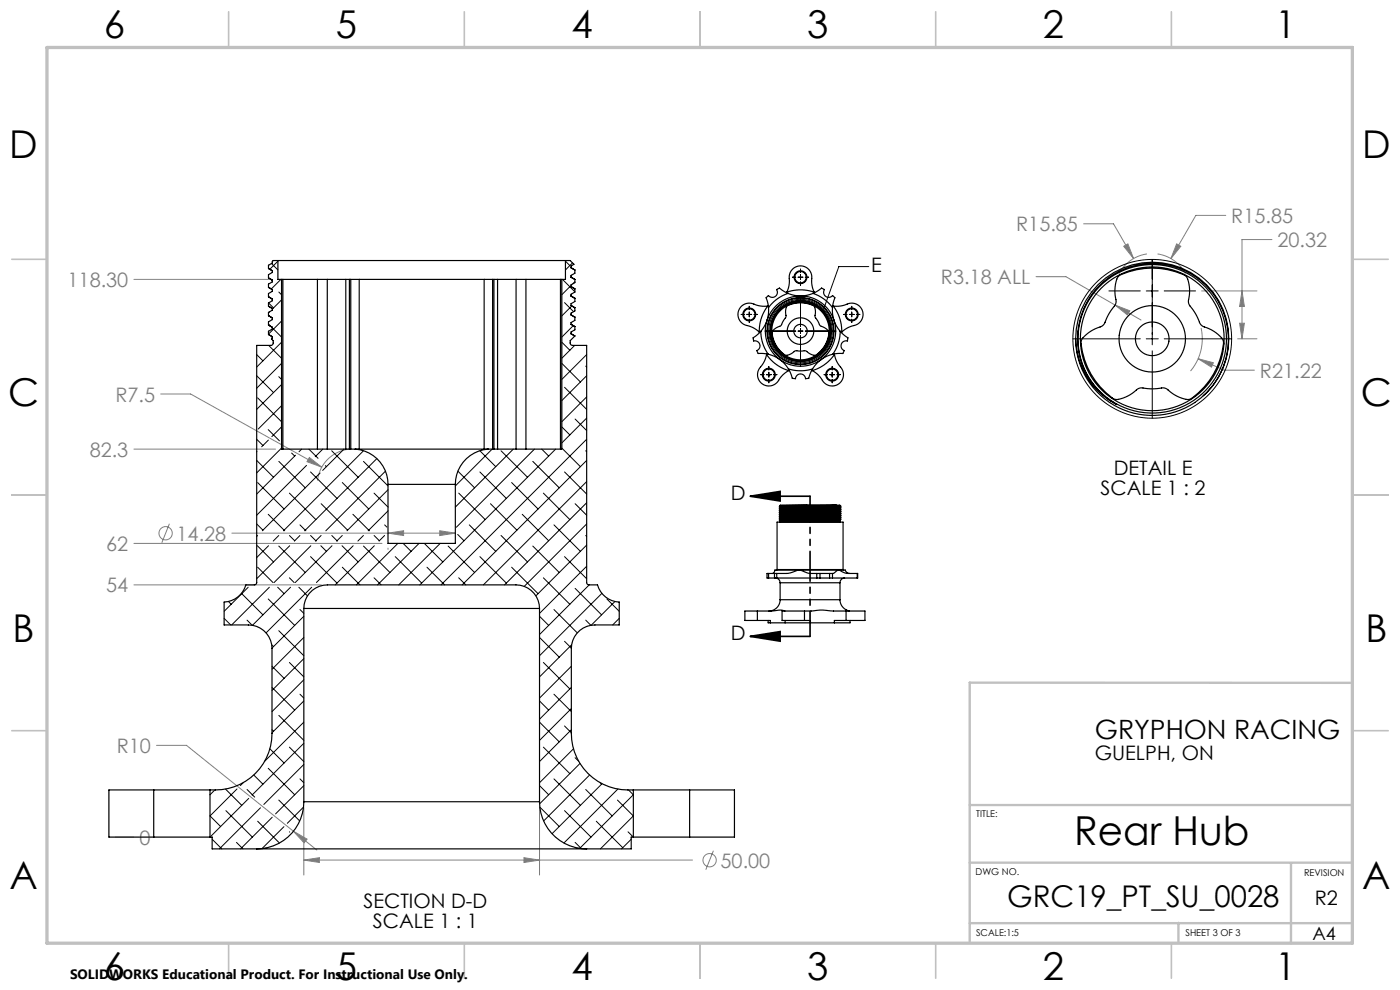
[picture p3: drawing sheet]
<svg xmlns="http://www.w3.org/2000/svg" width="297mm" height="210mm" viewBox="0 0 297 210" stroke-linecap="round" stroke-linejoin="round" font-family="sans-serif">
<g fill="none" stroke="#808080" stroke-width=".21">
<path d="M28.4 59.3h29.3M219.8 58.7h6.3l16 9.2M229.9 47.5h6.3l4.3 7.3M238.4 52.2l.9-.5 1.2 3.1zM243.3 53.9a7.9 7.9 0 0 0-5.9 4.2M245.6 53.9a7.9 7.9 0 0 1 5.9 4.2M249.6 51.7l.9 .5-2.1 2.6zM260 45.7h-6.3l-5.3 9.1M269.8 50.8h-6.3v21.1M236.6 64.7l3.1 1.2-.5 .9zM254.2 76.1l3.2 .8-.4 1zM254.2 76.1l5.6 2.4h6.3"/>
<path d="M254.8 69.6a10.6 10.6 0 0 1-2.2 9.1M254.9 61.7h11.8M262.5 71.9h4.2M263 68.6h1l-.5 3.3zM263.5 61.7l.5 3.3h-1zM28.4 95.3h30.1M34.1 83.6h6.3l27.9 15.5M65.6 97l2.7 2.1-3.2-1.2zM74.1 95.3a7.5 7.5 0 0 0-6.7 6.6M28.4 115.3h52.6M35.9 111.1l-1.6 4M49.2 113.1h47.4"/>
<path d="M82.3 113.1l3.3-.5v1zM82.3 116.3v.2M93.3 112.6l3.3 .5-3.3 .5zM28.4 124.1h39.8M33.2 158.1h6.4l27.6 22.2M24.4 177.6h4M62.3 176.3l2.8 1.7-.6 .8zM64.5 171.3v14.3M114.5 171.3v14.3M64.5 182.4l3.3-.5v1.1zM64.5 182.4h82.4M111.2 181.9l3.3 .5-3.3 .6z"/>
<path d="M151.3 180.5l-1.6 4"/>
<circle cx="35.1" cy="113.1" r="1.41"/>
<circle cx="150.5" cy="182.5" r="1.41"/>
</g>
<g fill="none" stroke="#000" stroke-width=".21">
<path d="M168.1 58.8h.7M169.3 58.8h1M169.8 57.1v.7M169.8 58.3v1M169.8 59.8v.7M170.8 58.8h.7M184.3 56.6h-6.3l-3.3 9M244.4 55v18.1M157.2 66.7h.7M158.4 66.7h1.1M159 65v.7M159 66.2v1"/>
<path d="M159 67.7v.7M160 66.7h.7M161.4 79.5h.7M162.3 70.2h6.5M162.6 79.5h1M163.1 77.8v.7M163.1 79v1M164.1 79.5h.7M169.3 70.2h1M169.8 62.7v6.5M169.8 69.7v1M169.8 71.2v6.5"/>
<path d="M170.8 70.2h6.5M174.8 79.5h.7M176 79.5h1M176.5 77.8v.7M176.5 79v1M177.6 79.5h.7M179 66.7h.7M180.2 66.7h1M180.7 65v.7M180.7 66.2v1M180.7 67.7v.7M181.7 66.7h.7"/>
<path d="M227.6 71.9h14.3M235.2 61.7h6.7M243.2 71.9h2.5M243.2 61.7h2.5M244.4 74.4v14.3M247 71.9h14.3M247 61.7h6.6M163.1 80.5v.7M176.5 80.5v.7"/>
<circle cx="169.8" cy="70.2" r="6.7"/>
</g>
<path d="M159.1 105.3l6.4-1.1v2.1zM159.1 105.3h12.7M159.1 135l6.4-1v2zM159.1 135h12.7" fill="none" stroke="#000" stroke-width=".35"/>
<path d="M171.8 105.3v29.7" fill="none" stroke="#000" stroke-width=".35" stroke-dasharray="6.3 1.3 1.3 1.3 1.3 1.3" stroke-dashoffset="1"/>
<g fill="none" stroke="#c0c0c0" stroke-width=".35">
<path d="M48.5 2.5v7.5M98.5 2.5v7.5M148.5 2.5v7.5M198.5 2.5v7.5M248.5 2.5v7.5M2.5 55h7.5M287 55h7.5M2.5 105h7.5M287 105h7.5M2.5 155h7.5M287 155h7.5M48.5 200v7.5"/>
<path d="M98.5 200v7.5M148.5 200v7.5M198.5 200v7.5M248.5 200v7.5"/>
</g>
<path d="M286.9 144.8h-81.2v55.2M205.7 170.8h81.2M205.7 195.8h81.2M205.7 183h81.2M250 195.8v4.2M273.9 183.1v17" fill="none" stroke="#c0c0c0" stroke-width=".5"/>
<path d="M10 10.1h276.9v190h-276.9z" fill="none" stroke="#c0c0c0" stroke-width=".7"/>
<path d="M159.1 105.3l6.4-1.1v2.1zM159.1 135l6.4-1v2z" fill="#000"/>
<path d="M64.5 182.4l3.3-.5v1.1zM111.2 181.9l3.3 .5-3.3 .6zM82.3 113.1l3.3-.5v1zM93.3 112.6l3.3 .5-3.3 .5zM65.6 97l-.5 .9 3.2 1.2zM62.3 176.3l2.2 2.5 .6-.8zM236.6 64.7l2.6 2.1 .5-.9zM263 68.6h1l-.5 3.3zM263.5 61.7l.5 3.3h-1zM238.4 52.2l2.1 2.6-1.2-3.1zM249.6 51.7l-1.2 3.1 2.1-2.6zM254.2 76.1l2.8 1.8 .4-1z" fill="#808080"/>
<g fill="none" stroke="#000" stroke-width=".25">
<path d="M57 59l.8 .4M57 57l.8 .4M57 59h.1M57 57h.1M57.8 59.4v.4l-.8 .5v.7M57.8 57.4v.4l-.8 .5v.7M59 55.3h-1l-.2 .2v.3l-.8 .5v.7M59 55.3h61M59 55.3v4h.7M59.7 59.3h.3M59.7 59.3v36h15.7M60 59.3h7.3"/>
<path d="M60 59.3v36M67.3 59.3h2.1M67.3 59.3v36M69.4 59.3h4M69.4 59.3v36M73.4 59.3h.7M73.4 59.3v36M74.1 59.3v36M74.1 59.3h.3M74.4 59.3h1.8M74.4 59.3v36M76.2 59.3h26.5"/>
<path d="M76.2 59.3v36M102.7 59.3h1.8M102.7 59.3v36M104.5 59.3h.3M104.5 59.3v36M104.8 59.3h.8M104.8 59.3v36M105.6 59.3h3.9M105.6 59.3v36M109.5 59.3h2.1M109.5 59.3v36M111.6 59.3h7.3"/>
<path d="M111.6 59.3v36M118.9 59.3h.3M118.9 59.3v36M119.2 59.3v36h-15.7M120 55.3h1l.8 .8-.7 .3v.4l.9 .5M120 55.3v4h-.8M121.1 58.8l.8 .4M121.1 56.8l.8 .5M121.9 59.2l.1 .1M121.9 57.3h.1M122 57.3v.7l-.9 .4v.4l.9 .5M122 59.3v.7l-.9 .4v.4l.9 .5"/>
<path d="M237.3 58.6a15.5 15.5 0 0 1 14.3 0 7.6 7.6 0 0 1 .5 5.5 4.2 4.2 0 0 0 1.3 2l.5 .9a4.2 4.2 0 0 0 1.1 2.1l.2 .1a7.2 7.2 0 0 1 4.3 3.1 15.5 15.5 0 0 1-7.2 12.4 7.6 7.6 0 0 1-5-2.3 4.2 4.2 0 0 0-2.4 .1h-1a4.2 4.2 0 0 0-2.3-.1l-.2 .1a7.2 7.2 0 0 1-4.8 2.2 15.5 15.5 0 0 1-7.2-12.4 7.6 7.6 0 0 1 4.5-3.2 4.2 4.2 0 0 0 1.1-2.1l.5-.9a4.2 4.2 0 0 0 1.3-2v-.2a7.2 7.2 0 0 1 .5-5.3zM57 67l.8 .4M57 71l.8 .4M57 69l.8 .4M57 65l.8 .4M57 63l.8 .4M57 61l.8 .4M57 65h.1M57 63h.1M57 61h.1M57 69h.1M57 71h.1"/>
<path d="M57.8 71.4v.4M57.8 71.8l-.2 .1a.92 .92 0 0 1 .3 1.1l-.4 .3h-3v50.3l-.2 .3-.2 .2h-1.9a5 5 0 0 1-4.7 3.6v4.9h5.2a5 5 0 0 1 5 5v18a12.1 12.1 0 0 1-13.1 12M57.8 69.4v.4l-.8 .5v.7M57.8 67.4v.4l-.8 .5v.7M57.8 65.4v.4l-.8 .5v.7M57.8 63.4v.4l-.8 .5v.7M57.8 61.4v.4l-.8 .5v.7M121.1 70.8l.8 .5M121.1 68.8l.8 .5M121.1 66.8l.8 .4M121.1 64.8l.8 .4M121.1 62.8l.8 .5"/>
<path d="M121.1 60.8l.8 .5M121.9 67.2l.1 .1M121.9 65.2l.1 .1M121.9 63.2l.1 .1M121.9 61.2l.1 .1M121.9 69.2l.1 .1M121.9 71.3h.1M122 71.3l-1 1v.6l.2 .3 3.3 .1v50.3l.1 .3 .3 .2h1.9a5 5 0 0 0 4.6 3.6v4.9h-5.2a5 5 0 0 0-5 5v18a12.1 12.1 0 0 0 13.2 12M122 61.3v.7l-.9 .4v.4l.9 .5M122 63.3v.7l-.9 .4v.4l.9 .5M122 65.3v.7l-.9 .4v.4l.9 .5M122 67.3v.7l-.9 .4v.4l.9 .5"/>
<path d="M122 69.3v.7l-.9 .4v.4l.9 .5M161.1 70.4l.1 .1M161.4 70.3a8.4 8.4 0 0 0 1.6 4.8M161.4 70.3l-1.2 1.1a.6 .6 0 0 0-.3 .9 1.12 1.12 0 0 1 1.2 .6 1.12 1.12 0 0 1-.4 1.4l-.2 .1 .1 .1a.68 .68 0 0 0 1 .5l1.4 .1M162.6 75.2a8.7 8.7 0 0 0 4.7 3.4M162.6 75.2a7.6 7.6 0 0 1-1.7 3.4 2.42 2.42 0 0 0 1.3 3.1 2.42 2.42 0 0 0 3.2-1.3l1-1.2 .9-.6M162.6 75.1v.1M162.7 67.9a7.5 7.5 0 0 0 2.7 8.4M162.7 67.9l-.4 1.1-.9 1.3M162.9 64.9a8.7 8.7 0 0 0-1.8 5.5M162.9 64.9a7.6 7.6 0 0 1-3.8-.6 2.42 2.42 0 0 0-2.5 2.3 2.42 2.42 0 0 0 2.2 2.5l1.4 .6 .9 .7M163 75.1l1.2 .5 1.2 .7"/>
<path d="M163 64.9h-.1M163 65.2v1.3l-.3 1.4M163.3 70.2a6.5 6.5 0 0 1 9.2-5.9 6.5 6.5 0 0 1 1.7 10.8M165.3 65.7a6.4 6.4 0 0 1 9.8 1 6.4 6.4 0 0 1-2.6 9.5 6.4 6.4 0 0 1-8.9-4.2l-.3-1.8a6.4 6.4 0 0 0 3.5 5.6 6.4 6.4 0 0 1-1.5-10.1zM165.4 76.3a7.5 7.5 0 0 0 8.8 0M165.4 76.3l.9 .8 1 1.2M166.9 62a8.7 8.7 0 0 1 5.8 0M166.9 62a7.6 7.6 0 0 0 .6-3.8 2.42 2.42 0 0 1 2.9-1.7 2.42 2.42 0 0 1 1.8 2.9l.1 1.5 .4 1.1M166.9 62v.1M166.9 64.9a5.9 5.9 0 0 1 5.9 .1l.2 1-.1 1.2 1.1 1.9a2.37 2.37 0 0 1 1.9 1.6 5.5 5.5 0 0 1-3.1 4.7l-.9-.3-1-.7h-2.2a2.37 2.37 0 0 1-2.3 .9 5.5 5.5 0 0 1-2.5-5l.7-.7 1.1-.5 1-1.9a3.5 3.5 0 0 1 .2-2.3zM167.2 62.2l1.1 .4 1.5 .2M167.2 62.2a8.4 8.4 0 0 0-4.2 3"/>
<path d="M167.2 62.2l-1.4-.8a.6 .6 0 0 0-1 0 1.12 1.12 0 0 1-.2 1.4 1.12 1.12 0 0 1-1.4 0l-.2-.1-.1 .1a.68 .68 0 0 0-.1 1.1l.2 1.3M167.3 78.3a8.4 8.4 0 0 0 5.1 0M167.3 78.3l.6 1.4a.6 .6 0 0 0 .8 .6 1.12 1.12 0 0 1 1-1 1.12 1.12 0 0 1 1.2 .8v.2h.2a.68 .68 0 0 0 .7-.8l.6-1.2M167.4 78.6h-.1M169.8 62.8a7.5 7.5 0 0 0-7.1 5.1M169.8 62.8a7.5 7.5 0 0 1 7.1 5.1M172.2 78.6h.1M172.5 62.2a8.4 8.4 0 0 1 4.1 3M172.5 62.2l-1.3 .4-1.4 .2M172.5 62.2l1.4-.8a.6 .6 0 0 1 .9 0 1.12 1.12 0 0 0 .3 1.4 1.12 1.12 0 0 0 1.4 0l.1-.1 .2 .1a.68 .68 0 0 1 .1 1.1l-.3 1.3M172.7 62l.1 .1M174.2 76.3l-1 .9-.8 1.1"/>
<path d="M176.6 65.2v1.6l.3 1.1M176.7 64.9h.1M176.7 75.1l-1.5 .6-1 .6M176.8 64.9a8.8 8.8 0 0 1 1.8 5.5M176.8 64.9a7.6 7.6 0 0 0 3.7-.6 2.42 2.42 0 0 1 2.6 2.3 2.42 2.42 0 0 1-2.3 2.5l-1.3 .6-.9 .7M176.9 67.9a7.5 7.5 0 0 1-2.7 8.4M176.9 67.9l.6 1.3 .7 1.1M177 75.1v.1M177 75.2a8.7 8.7 0 0 1-4.7 3.4M177 75.2a7.6 7.6 0 0 0 1.8 3.4 2.42 2.42 0 0 1-1.4 3.1 2.42 2.42 0 0 1-3.1-1.3l-.8-.9-1.2-.9M178.2 70.3a8.4 8.4 0 0 1-1.5 4.8M178.2 70.3l1.2 1.1a.6 .6 0 0 1 .4 .9 1.12 1.12 0 0 0-1.3 .6 1.12 1.12 0 0 0 .4 1.4l.2 .1-.1 .1a.68 .68 0 0 1-1 .5l-1.3 .1"/>
<path d="M178.6 70.4l-.1 .1M228.2 71.9a16.2 16.2 0 0 1 22.8-14.9 16.2 16.2 0 0 1 4.3 26.9M233.2 60.6a16.1 16.1 0 0 1 21.7-.8 16.1 16.1 0 0 1 2.7 21.6 16.1 16.1 0 0 1-21.3 4.5 16.2 16.2 0 0 1-8.1-14 16 16 0 0 0 8.7 13.9 15.9 15.9 0 0 1-3.7-25.2zM75.4 95.3a7.5 7.5 0 0 1 6.9 7.4M75.4 95.3h28.1M103.5 95.3a7.5 7.5 0 0 0-6.9 7.4M82.3 102.7h14.3M82.3 102.7v12.6h14.3v-12.6M165.3 110.4h1.1M165.3 107.5v.1M165.3 107.9v.1M165.3 108.3v.1"/>
<path d="M165.3 108.7v.1M165.3 109.1v.1M165.3 109.5v.1M165.3 109.9v.1M165.3 110.3v.1M165.3 110l.2 .1M165.3 109.6l.2 .1M165.3 109.2l.2 .1M165.3 108.8l.2 .1M165.3 108.4l.2 .1M165.3 108l.2 .1M165.3 107.6l.2 .1"/>
<path d="M165.4 110.4l.1 .1M165.5 107.2h12.6l.2 .2M165.5 107.3h.1M165.5 110.1v.1M165.5 109.7v.1M165.5 109.3v.1M165.5 108.9v.1M165.5 108.5v.1M165.5 108.1v.1M165.5 107.7v.1M165.5 107.3v.1M165.5 110.5v.2"/>
<path d="M165.5 109.8l-.2 .1M165.5 109.4l-.2 .1M165.5 109l-.2 .1M165.5 108.6l-.2 .1M165.5 108.2l-.2 .1M165.5 107.8l-.2 .1M165.5 107.4l-.2 .1M165.5 110.2l-.2 .1M165.5 110.7l-.1 .1M165.5 110.7h12.6M167 110.5h-1.5l12.6 .1M171.2 107.2h6.2"/>
<path d="M171.2 107.2l-5.7 .1M171.8 107.4h6.5M171.8 107.4l-6.5 .1M177.4 107.2l-5.6 .2M177.4 107.2l-11.9 .2M178.1 110.7l.1 .1M178.1 110.6v.1M178.2 110.3l-12.7 .2M178.2 109.9l-12.7 .2M178.2 109.5l-12.7 .2M178.2 109.1l-12.7 .2M178.2 108.7l-12.7 .2"/>
<path d="M178.2 108.3l-12.7 .2M178.2 107.9l-12.7 .2M178.2 107.5l-12.7 .2M178.2 110l.1 .1M178.2 109.6l.1 .1M178.2 109.2l.1 .1M178.2 108.8l.1 .1M178.2 108.4l.1 .1M178.2 108l.1 .1M178.2 107.6l.1 .1M178.2 110.4h.1M178.2 109.9v.1"/>
<path d="M178.2 109.5v.1M178.2 109.1v.1M178.2 108.7v.1M178.2 108.3v.1M178.2 107.9v.1M178.2 107.5v.1M178.2 110.3v.1M178.2 110.4l-11.2 .1M178.2 110l-12.7 .2M178.2 109.6l-12.7 .2M178.2 109.2l-12.7 .2M178.2 108.8l-12.7 .2"/>
<path d="M178.2 108.4l-12.7 .2M178.2 108l-12.7 .2M178.2 107.6l-12.7 .2M178.3 110.4h.1M178.3 110.4l-11.3 .1M178.3 110.4l-.2 .2M178.3 110.1l-12.9 .2M178.3 109.7l-12.9 .2M178.3 109.3l-13 .2M178.3 108.9l-12.9 .2M178.3 108.5l-13 .2M178.3 108.1l-13 .2"/>
<path d="M178.3 107.7l-12.9 .2M178.3 109.8l-.1 .1M178.3 109.4l-.1 .1M178.3 109l-.1 .1M178.3 108.6l-.1 .1M178.3 108.2l-.1 .1M178.3 107.8l-.1 .1M178.3 107.4l-.1 .1M178.3 110.2l-.1 .1M178.3 110.2l-11.9 .2M178.3 109.8l-12.9 .2M178.3 109.4l-12.9 .2"/>
<path d="M178.3 109l-12.9 .2M178.3 108.6l-12.9 .2M178.3 108.2l-12.9 .2M178.3 107.8l-12.9 .2M178.3 107.4l-12.9 .2M178.3 107.4h.1M178.3 107.7v.1M178.3 108.1v.1M178.3 108.5v.1M178.3 108.9v.1M178.3 109.3v.1M178.3 109.7v.1"/>
<path d="M178.3 110.1v.1M64.5 129.1a5 5 0 0 1 5-5h40a5 5 0 0 1 5 5M64.5 129.1h50M64.5 129.1v41M114.5 129.1v41M160.7 129.6h3.2a4.2 4.2 0 0 1 2.6 0M160.7 131.6h2.7v.5M160.7 129.6h-2.7v2h2.7M160.7 129.6v2M163 131.6v.5h.4M163 121.6h1.3M163 122.6h1.3"/>
<path d="M163 121.6h-.3v1h.3M163 121.6v1M163.4 132.1h3.2M164.3 121.6h.5M164.3 122.6h.5M164.3 121.6v1M164.5 122.6a1 1 0 0 1 1 1M164.8 122.6h8.5M164.8 121.6v1M164.8 120.8l-.1 .1M164.8 120.8v-10h14v10M164.8 120.8h14"/>
<path d="M165.5 127.2a2.4 2.4 0 0 1-2.4 2.4M165.5 127.2h12.7M165.5 123.6h12.7M165.5 123.6v3.6M166.6 132.1h5.3M166.6 131.6v.5M169.5 120.9h-.2a9.2 9.2 0 0 1-4.5 .7M169.5 120.9l.3 .1a6.1 6.1 0 0 0 3.5 .6M169.5 120.9h8.4M169.5 120.9h-5.1l-.2 .5-.3 .2M170.7 129.6h-4.8v2h4.8M170.7 129.6h.5a25.7 25.7 0 0 1 6.3 0h2"/>
<path d="M170.7 131.6h1.2v.5M170.7 129.6v2M171.9 132.1h5.1M173.3 122.6h.7M173.3 121.6h.7M173.3 121.6v1M174 121.6h2M174 122.6h2M174 121.6v1M176 121.6h.6M176 122.6h.6M176 121.6v1"/>
<path d="M176.6 122.6h5.3M176.6 121.6v1M177.9 120.9h.9a.5 .5 0 0 1 .7 .4l.8 .3M177.9 120.9l-.3 .1a1.07 1.07 0 0 1-1 .6M177.9 120.9a6.5 6.5 0 0 0 4 .7M178.2 127.2a2.48 2.48 0 0 0 2 2.4M178.2 123.6v3.6M178.8 120.8l.1 .1M179.2 122.6a1 1 0 0 0-1 1M179.5 131.6h-2.5v.5M179.5 129.6h4v2h-4M179.5 129.6v2"/>
<path d="M180.3 131.6v.5h-3.3M181.9 121.6v1M32.6 167.6h12M32.6 177.6h12M32.6 167.6h-9.5v10h9.5M32.6 167.6v10M44.6 177.6h.4v2.5h9.5M44.6 167.6v10M64.5 170.1a10 10 0 0 1-10 10M64.5 170.1h50M114.5 170.1a10 10 0 0 0 10 10M134.4 167.6h11.9"/>
<path d="M134.4 177.6h11.9M134.4 177.6h-.5v2.5h-9.4M134.4 167.6v10M146.3 167.6h9.5v10h-9.5M146.3 167.6v10M54.5 180.1h70"/>
<circle cx="169.8" cy="58.8" r="1.21"/>
<circle cx="169.8" cy="58.8" r="1.36"/>
<circle cx="159" cy="66.7" r="1.36"/>
<circle cx="159" cy="66.7" r="1.21"/>
<circle cx="163.1" cy="79.5" r="1.21"/>
<circle cx="163.1" cy="79.5" r="1.36"/>
<circle cx="169.8" cy="70.2" r="7.1"/>
<circle cx="169.8" cy="70.2" r="1.43"/>
<circle cx="169.8" cy="70.2" r="6.3"/>
<circle cx="169.8" cy="70.2" r="2.82"/>
<circle cx="169.8" cy="70.2" r="7"/>
<circle cx="169.8" cy="70.2" r="6.1"/>
<circle cx="176.5" cy="79.5" r="1.21"/>
<circle cx="176.5" cy="79.5" r="1.36"/>
<circle cx="180.7" cy="66.7" r="1.36"/>
<circle cx="180.7" cy="66.7" r="1.21"/>
<circle cx="244.4" cy="71.9" r="15.2"/>
<circle cx="244.4" cy="71.9" r="3.6"/>
<circle cx="244.4" cy="71.9" r="15.8"/>
<circle cx="244.4" cy="71.9" r="7"/>
</g>
<g fill="none" stroke="#000" stroke-width=".21">
<path d="M57.6 55.9l1.4 1.4M59 55.4l-1.8 1.7M59.6 59.3l-2 2M119.3 59.3l2.7 2.6M120 55.4l.9 .9M121.5 55.8l-1.5 1.5M122 59.8l-.5 .4M54.5 79.7l3.5 3.6M54.5 75.2l1.3 1.3M54.6 73.3l-.1 .1M57 68.7l.5 .6M57 64.3l1 1"/>
<path d="M57 73.3l2.7 2.7M57.2 66.1l-.2 .3M57.8 69.5l1.9 2M59.1 79.9l.6 .6M59.1 61.9l.6 .6M59.7 63.6l-1.9 2M59.7 68.1l-2.7 2.8M59.7 72.6l-5.2 5.3M59.7 77.1l-5.2 5.3M119.2 77.1l3.9 3.9M119.2 72.6l1.7 1.7M119.8 64.2l1.9 1.9"/>
<path d="M121.1 60.6l-1.9 1.9M121.3 64.9l-2.1 2.1M121.6 69.1l-2.4 2.4M121.9 73.3l-2.7 2.7M124.3 77.7l.2 .2M124.3 73.3l.2 .1M124.5 75.2l-5.3 5.3M124.5 79.7l-5.3 5.3M54.5 97.7l3.5 3.5M54.5 93.2l1.3 1.3M54.5 95.8h.1M54.7 84.4l5 5.1"/>
<path d="M56.9 91.1l2.4 2.4M56.9 93.3l-1.4 1.5M59.1 97.9l5.7 5.6M59.7 81.6l-5.2 5.2M59.7 86.1l-4.9 4.9M59.7 90.6l-2 2M59.7 95l-5.2 5.3M61.9 96.1l.6 .6M62.7 96.6l-8.2 8.2M64 95.3l-.6 .5M65 98.7l-10.5 10.6M65.5 95.3l2 1.9"/>
<path d="M68.5 95.3l-1.6 1.6M69 98.8l.3 .2M70.4 95.6l5.6 5.6M73 95.3l-4.6 4.5M77.1 97.9l5.2 5.2M77.1 95.6l-17 17M79.9 97.3l-15.3 15.3M81.8 99.9l-12.7 12.7M97.1 99.9l3.6 3.6M101.8 95.6l3.4 3.4M104.4 95.3l-7.8 7.8M106.3 95.6l5.6 5.6"/>
<path d="M108.9 95.3l-12.3 12.3M113 97.9l5.6 5.6M113.4 95.3l-16.6 16.5M114.9 95.3l1.5 1.4M117.9 95.3l-28.8 28.8M119.2 95l3.9 4M119.2 90.6l1.7 1.7M119.8 82.2l4.7 4.6M122 88.9l2.5 2.4M124.3 95.6l.2 .2M124.5 84.2l-5.3 5.3M124.5 88.7l-5.3 5.3"/>
<path d="M124.5 93.2l-30.9 30.9M124.5 97.7l-26.4 26.4M54.5 111.1l1.3 1.4M54.6 115.8l3.4 3.4M54.6 113.6l-.1 .2M54.7 102.4l5.6 5.6M56.9 109.1l3.5 3.5M57 115.8l-2.5 2.5M59.1 113.6l-1.1 1.2M59.1 115.8l5.7 5.6M61.4 104.6l5.6 5.6M61.4 113.6l1.1 1.1"/>
<path d="M61.5 115.8l-7 7M63.6 113.6l-1.1 1.2M63.6 111.3l1.3 1.3M65.9 118.1l5.6 5.6M65.9 100.1l5.6 5.6M65.9 113.6l1.2 1.2M65.9 115.8l-7.8 7.8M67.9 100.3l-12.3 12.3M68.1 115.8l1.2 1.2M68.1 113.6l-1.2 1.2M68.1 106.8l5.6 5.7M70.4 113.6l1.2 1.2"/>
<path d="M70.4 115.8l-7.8 7.8M72.6 115.8l3.4 3.4M72.6 113.6l-1.2 1.2M72.6 102.4l5.6 5.6M74.9 109.1l3.5 3.5M74.9 115.8l-7.8 7.8M77.1 113.6l-1.2 1.2M77.1 115.8l5.6 5.6M79.4 104.6l2.9 3M79.4 113.6l1.1 1.1M79.4 115.8l-8.3 8.3M81.6 113.6l-1.2 1.2"/>
<path d="M81.6 111.3l.5 .5M82.3 103.9l-8.7 8.7M82.3 108.4l-4.2 4.2M83.8 118.1l5.7 5.6M84.4 115.3l-8.8 8.8M85.5 115.3l1.7 1.7M88.9 115.3l-8.8 8.8M90 115.3l3.9 3.9M93.4 115.3l-8.8 8.8M95.1 115.8l5.6 5.6M97.1 113.4l1.3 1.3M97.3 104.6l5.6 5.6"/>
<path d="M99.6 111.3l5.6 5.7M101.8 118.1l5.6 5.6M101.8 100.1l5.6 5.6M104 106.8l5.7 5.7M106.3 113.6l5.6 5.6M108.5 102.4l5.7 5.6M110.8 109.1l5.6 5.6M113 115.8l5.6 5.6M115.3 104.6l5.6 5.6M117.5 111.3l5.6 5.7M119.8 118.1l4.7 4.7M119.8 100.1l4.7 4.7"/>
<path d="M122 106.8l2.5 2.5M124.3 113.6l.2 .2M124.5 102.2l-22 21.9M124.5 106.6l-17.5 17.5M124.5 111.1l-13.3 13.3M124.5 115.6l-10.8 10.8M47.5 131.2l1.4 1.4M48.5 127.6l.5 .6M51.2 125.9l4.6 4.5M52.4 131.5l1.1 1.1M52.7 124.6l-5.2 5.1M54.7 120.3l3.2 3.3"/>
<path d="M56.9 127.1l5.6 5.6M57.1 124.6l-8 8M57.6 136.8l.4 .4M58.9 124.6l1.4 1.3M59.1 133.8l5.4 5.3M61.4 122.6l1 1M61.6 124.6l-8 8M63.4 124.6l1.8 1.8M63.6 129.3l.9 .8M64.5 130.7l-6.8 6.8M64.5 135.2l-6.8 6.8M64.5 139.7l-6.8 6.8"/>
<path d="M66.1 124.6l-9.7 9.6M72.6 120.3l3.8 3.8M79.4 122.6l1.5 1.5M90.6 120.3l3.7 3.8M97.3 122.6l1.5 1.5M108.5 120.3l5.7 5.6M114.5 135.2l4.1 4.2M114.5 130.7l1.9 2M115.3 122.6l5.6 5.6M117.5 129.3l5 4.9M119.8 136l1.4 1.5M121.3 136.8l-6.8 6.8"/>
<path d="M122 124.8l5.6 5.6M124.3 131.5l1.1 1.1M124.5 120.1l-10 10M125 124.1l-10.5 10.5M127.7 125.9l-13.2 13.2M128.7 127.1l2.7 2.6M130.5 127.6l-5.1 5M131.4 131.2l-1.4 1.4M57.3 158.8l3 3.1M57.7 154.8l.3 .3M57.7 145.8l4.8 4.8M57.7 141.3l2.6 2.6"/>
<path d="M59.1 151.7l5.4 5.4M61.4 158.5l3.1 3M61.4 140.5l3.1 3.1M63.6 147.3l.9 .8M64.5 144.2l-6.8 6.7M64.5 148.7l-6.8 6.7M64.5 153.2l-8.4 8.3M64.5 157.7l-11 10.9M114.5 153.2l4.1 4.2M114.5 148.7l1.9 1.9M115.3 158.5l5.6 5.6M115.3 140.5l5.6 5.6"/>
<path d="M117.5 147.3l3.7 3.6M119.8 154l1.4 1.4M121.2 141.3l-6.7 6.8M121.2 145.8l-6.7 6.8M121.2 150.3l-6.7 6.8M121.2 154.8l-6.7 6.7M121.7 158.8l-7.2 7.2M44.6 177.6h.1M44.6 168.6h.1M45 178l2.1 2.1M45.6 167.6l-1 1M47.8 167.4l3.5 3.4"/>
<path d="M47.9 172l5.6 5.6M50.2 178.7l1.3 1.4M50.3 167.4l-5.7 5.7 2.2 2.2M51.6 166l-.6 .6M52.4 167.5l1.6 1.6M52.8 169.4l-8.2 8.2M53.8 164.4l2 1.9M54.7 174.2l4.6 4.6M55.3 171.4l-8.8 8.7M56.9 163l5.6 5.6M57.7 173.4l-6.7 6.7M59.1 169.7l4.5 4.4"/>
<path d="M60.2 175.4l-4.6 4.6M61.4 176.4l.1 .1M63.6 165.2l.9 .8M64.4 171.2l-3.4 3.4M64.5 162.2l-8.5 8.4M64.5 166.6l-6 6M114.5 166.6l1.9 2M114.5 171.2l4.1 4.1M117.5 165.2l5.6 5.6M119.8 172l5.6 5.6M122 178.7l1.3 1.3M122 160.7l.8 .8"/>
<path d="M123 161.9l-8.5 8.6M124.3 167.5l5.6 5.6M125.1 164.4l-9.8 9.7M126.5 174.2l5.6 5.6M127.3 166l.3 .3M127.7 166.2l-10.6 10.7M131 169.7l3.4 3.4-7 7M131.1 167.4l-11.5 11.4M133.2 176.4l1.2 1.2M133.3 167.6l1.1 1-11.4 11.4M133.9 178l-2 2.1M134.4 177.6h.1"/>
<circle cx="244.4" cy="71.9" r="16.8"/>
</g>
<text font-size="8.5" x="227.9" y="179.3">Rear Hub</text>
<g font-size="8.1">
<text x="22" y="8">6</text>
<text x="71.2" y="8">5</text>
<text x="121.2" y="8">4</text>
<text x="171.3" y="8">3</text>
<text x="221.3" y="8">2</text>
<text x="270.5" y="8">1</text>
<text x="2" y="33.6">D</text>
<text x="289" y="33.6">D</text>
<text x="1.7" y="86.1">C</text>
<text x="288.7" y="86.1">C</text>
<text x="2.7" y="136.1">B</text>
<text x="289.7" y="136.1">B</text>
<text x="2" y="188.6">A</text>
<text x="289" y="188.6">A</text>
<text x="22" y="208">6</text>
<text x="71.2" y="208">5</text>
<text x="121.2" y="208">4</text>
<text x="171.3" y="208">3</text>
<text x="221.3" y="208">2</text>
<text x="270.5" y="208">1</text>
</g>
<text font-size="6.3" x="213.7" y="192.5">GRC19_PT_SU_0028</text>
<text font-size="5.6" x="232.3" y="156.7">GRYPHON RACING</text>
<g font-size="4.2" fill="#808080">
<text x="261.2" y="47.3">R15.85</text>
<text x="215.6" y="49.1">R15.85</text>
<text x="271" y="52.4">20.32</text>
<text x="14.3" y="60.9">118.30</text>
<text x="199.6" y="60.3">R3.18 ALL</text>
<text x="267.3" y="80.1">R21.22</text>
<text x="24.5" y="85.2">R7.5</text>
<text x="19" y="96.9">82.3</text>
<text x="22.5" y="116.9">62</text>
<text x="37.5" y="114.7">14.28</text>
<text x="22.5" y="125.7">54</text>
<text x="24.8" y="159.7">R10</text>
<text x="29.6" y="179.2">0</text>
<text x="152.9" y="184">50.00</text>
</g>
<g font-size="4.2">
<text x="184.8" y="57.7">E</text>
<text x="236.3" y="100.8">DETAIL E</text>
<text x="155.1" y="106">D</text>
<text x="233.5" y="104.9">SCALE 1 : 2</text>
<text x="155.1" y="135.7">D</text>
<text x="232.3" y="161.2">GUELPH, ON</text>
<text x="77.1" y="192.6">SECTION D-D</text>
<text x="79.1" y="196.8">SCALE 1 : 1</text>
<text x="278.9" y="192.1">R2</text>
</g>
<text font-size="3.9" x="278.4" y="199.3">A4</text>
<text font-size="2.9" x="14.9" y="207.6">SOLIDWORKS Educational Product. For Instructional Use Only.</text>
<g font-size="2">
<text x="207.1" y="173.3">TITLE:</text>
<text x="207" y="185.5">DWG NO.</text>
<text x="276.7" y="185.9">REVISION</text>
<text x="207.1" y="198.6">SCALE:1:5</text>
<text x="251.5" y="198.6">SHEET 3 OF 3</text>
</g>
</svg>
